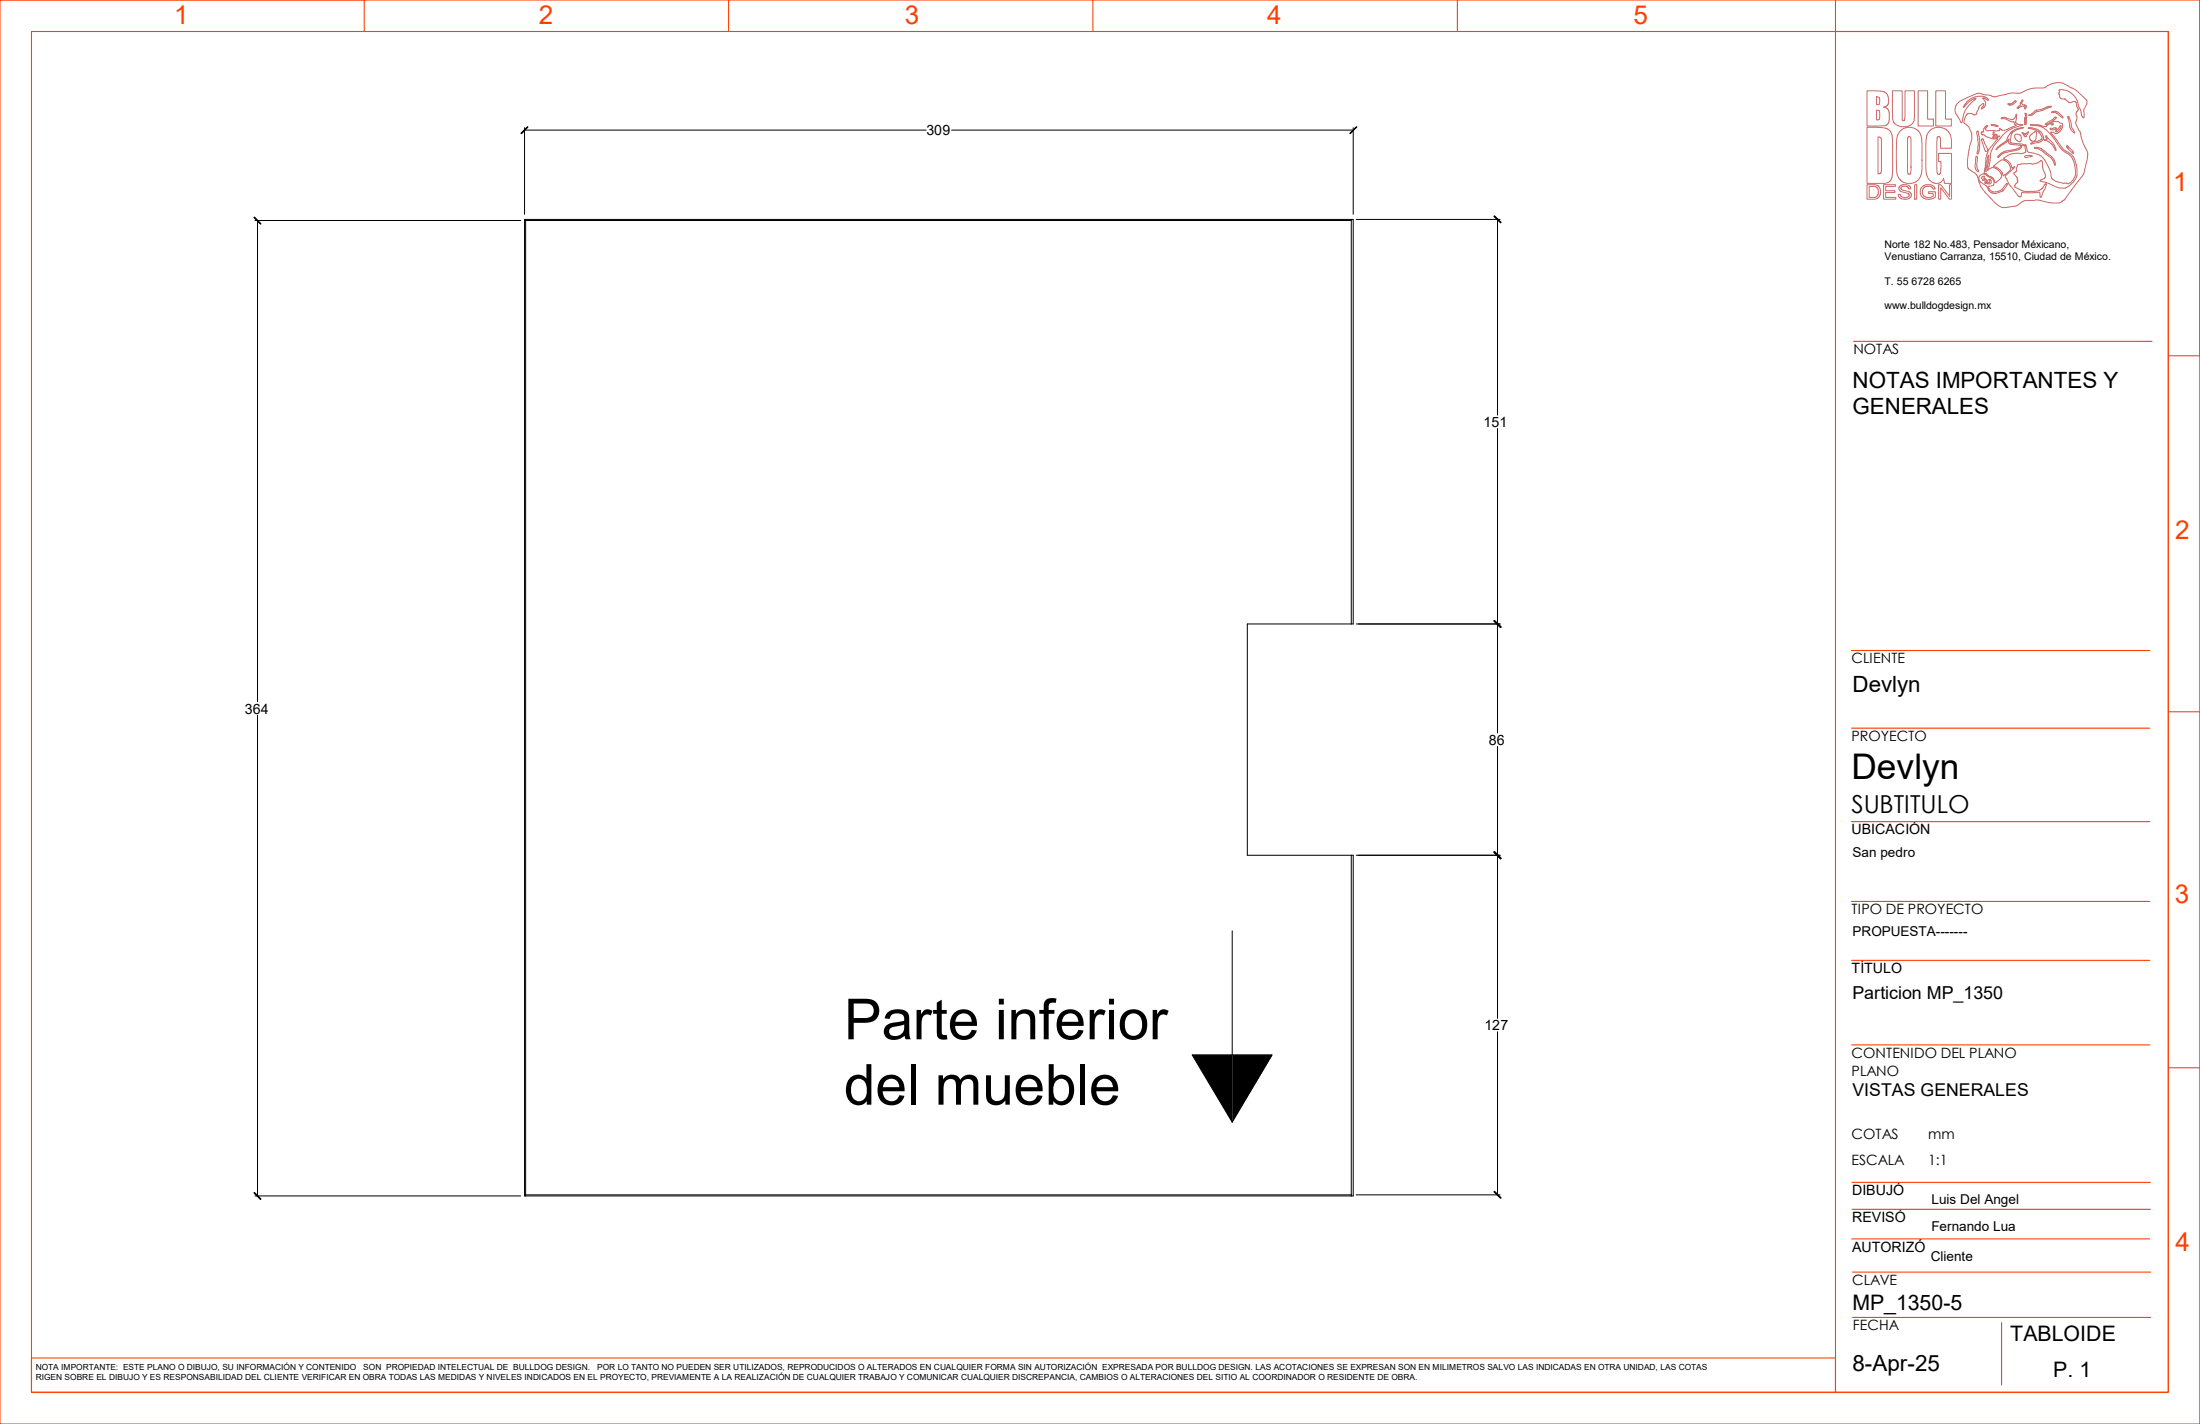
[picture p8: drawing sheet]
<svg xmlns="http://www.w3.org/2000/svg" width="432mm" height="279mm" viewBox="0 0 432 279" stroke-linecap="round" stroke-linejoin="round" font-family="sans-serif">
<path d="M234 207h7.9v13.2zM241.9 207h7.8l-7.8 13.2z" fill="#000"/>
<g fill="#000" stroke="#000" stroke-width=".2">
<path d="M103.5 24.8l.1 .1-1.2 1.3h-.2z" fill-rule="evenodd"/>
<path d="M266.2 24.8l.1 .1-1.3 1.3h-.1z" fill-rule="evenodd"/>
<path d="M49.8 42.7l.2-.1 1.2 1.3-.1 .1z" fill-rule="evenodd"/>
<path d="M293.3 42.3l1.3 1.3-.1 .1-1.3-1.2z" fill-rule="evenodd"/>
<path d="M293.2 121.8h.1l1.3 1.2-.1 .1z" fill-rule="evenodd"/>
<path d="M293.2 121.8h.1l1.3 1.2-.1 .1z" fill-rule="evenodd"/>
<path d="M293.3 167.1l1.3 1.3-.1 .1-1.3-1.3z" fill-rule="evenodd"/>
<path d="M293.3 167.1l1.3 1.3-.1 .1-1.3-1.3z" fill-rule="evenodd"/>
<path d="M49.8 234.1l.2-.1 1.2 1.2-.1 .2z" fill-rule="evenodd"/>
<path d="M293.3 233.7l1.3 1.3-.1 .1-1.3-1.3z" fill-rule="evenodd"/>
</g>
<g fill="none" stroke="#000" stroke-width=".2">
<path d="M103 25.1v16.9M103 25.5h78.8M186.8 25.5h78.8M265.6 25.1v16.9M50 43.3h52.2M50.5 43.3v94.4M103 43.1h162.6v79.3h-20.8v45.4h20.8v66.9h-162.6zM103.2 43.3h162M103.2 43.1v191.6M265.2 43.1v79.3M266.2 43.1h28.2M293.9 43.1v38.3"/>
<path d="M293.9 84.1v59.7M266.2 122.4h28.2M50.5 140.3v94.4M293.9 146.5v53.3M265.2 167.8v66.9M266.2 167.8h28.2M241.9 182.6v24.4M234 207h15.7l-7.8 13.2zM293.9 202.4v32M50 234.7h52.2M103.2 234.4h162M266.2 234.4h28.2"/>
</g>
<g fill="none" stroke="#c66" stroke-width=".2">
<path d="M366.4 17.8l3 .1 .6 .2 .5 .5 .2 .8-.1 1.1-.3 .3-.6 .2 .7 .3 .4 .5v1.8l-.1 .4-.4 .5-.9 .2h-3zM368.3 19h.1a.55 .55 0 0 1 .5 .8v.4a.32 .32 0 0 1-.4 .3h-.2zM371.4 17.8h1.9v5.5a.3 .3 0 0 0 .3 .4 .3 .3 0 0 0 .2-.5l.1-5.4h1.9l-.1 5.8-.2 .5-.6 .5-1.1 .3-.9-.1-.7-.3-.4-.3-.3-.6zM376.5 17.8h1.8v5.6h1.2v1.3h-3zM379.9 17.8h1.9v5.6h1.2v1.3h-3.1zM384.6 19.9l3.6-1.6 1.5 .3 .9 .1 1 .3 2.9-.7h2l1.3-.6 1.2-.4 2.3-.1 .7-.5a4.1 4.1 0 0 1 2.6-.4l2.9 1.4 2 1.9 .1 .7-.6 1.2v1.6l-.4-.5-.2-1-.4-.7-.2-1-.6-1-1.2-1-.4-.2-1-.1a.23 .23 0 0 0-.4 0 .23 .23 0 0 0 .1 .3l-.2 .5 .3 .9 .9 .1 .8 .8 .9-.3 .4 .1 .4 1.2a.46 .46 0 0 1-.2 .7l-.1 .7 .2 .5-.3 1.2 1 1.9a6 6 0 0 0 .8 2.5l.5 1.2 .1 .5-.9 3.8-3.6 4.9-.9 .7h-.5a10.1 10.1 0 0 1-3.7-.5l-2.8 .1-1.9 1.1-1.7 .2h-1l-1-.7-2.2-2.3-.9-1.3-.8-2.2-1.7-1.2v-1.6l.4-2.7 .4-1.3v-1.2l-.6-1.3-.9-.7v-.7l.4-.9 .4-.3h.6l.6 .3 .3-.1 .7-1.6 .6-.5a.21 .21 0 0 1 .3 0 .21 .21 0 0 1-.1 .3l-.4 .7 .6-.4 .2-.5v-.4l-.6-.9h.3l.7 .5 .2-.1v-.2l-1-.5h-1.1l-.9 .2-.9 .6-.6 .6-.4 .8 1.5-1.5 .9-.3-.8 .8a5 5 0 0 0-1.6 2.5l-.3 1.4-.2 .1-1-1.8-.2-.6 .1-.9zM397 19.6v.3l-.2 .4 .2 .2 .5 .2 .2 .2-.1 .2a.19 .19 0 0 1-.2 .2 .19 .19 0 0 1-.1-.3l-.6-.2-.5 .4a.15 .15 0 0 1-.2 .1 .15 .15 0 0 1-.1-.2 .15 .15 0 0 1 .2-.1l.4-.4v-.4zM366.4 25l3.7 .1 .6 .3 .6 .8 .1 .9 .1 1.8-.1 5.3-.2 1.1-.7 .6-.6 .1h-3.5zM366.4 36.2h1.7l.8 .5 .2 .5v.7l-.2 .7-.3 .3-.6 .2h-1.6zM366.9 36.6h1.1l.5 .3 .2 .9-.1 .5-.3 .3-.3 .1h-1.1zM368.3 21.6h.1a.41 .41 0 0 1 .5 .5v1.2l-.3 .2h-.3zM368.6 26.9l.5 .1 .2 .3v6.2l-.1 .4-.4 .2h-.2z"/>
<path d="M369.7 36.2h2.3v.4h-1.9v.8h1.8v.4h-1.8v.9h2v.4h-2.4zM372.9 36.5l.5-.3h.8l.7 .5 .1 .3-.4 .1-.1-.4-.5-.2-.6 .1-.3 .3 .1 .3 1.4 .4 .5 .3v.6l-.3 .4-1 .2-.6-.1-.5-.3-.1-.6h.4l.2 .5 .6 .2 .6-.1 .3-.3v-.3l-.2-.2-1.3-.3-.4-.3-.1-.5zM373 25.7l.5-.5 .6-.1h1.4l.5 .2 .6 .5 .5 1.2v7l-.2 .7-.4 .6-1.1 .6-1.1 .1-.9-.3-.5-.5-.6-1.1-.1-6.4 .2-1.1zM374.5 26.8a.37 .37 0 0 1 .5 .1 .37 .37 0 0 1 .1 .4l-.1 6.7a.3 .3 0 0 1-.4 .2 .3 .3 0 0 1-.2-.4v-6.5zM375.8 36.2h.4v2.9h-.4zM377.1 36.7l1-.5h.8l.5 .2 .4 .6-.4 .1-.2-.4-.5-.2h-.5l-.5 .2-.3 .6-.1 .6 .5 .7 .8 .2 .8-.3v-.5h-.9v-.4h1.4v1.1l-.5 .2-.8 .2-1.2-.3-.5-.8v-.7zM379 25.4l.6-.3 1-.1 .9 .1 .7 .5 .7 1 .1 2.5h-2.1l-.1-1.9a.34 .34 0 0 0-.3-.4 .34 .34 0 0 0-.3 .5v6.6a.37 .37 0 0 0 .5 .3 .37 .37 0 0 0 .2-.5l.1-2h-.5v-1.6h2.5v5.9h-1.3l-.2-1-.6 .8-.5 .2-.8-.1-.8-.5-.5-.7-.3-1.6v-5.7l.2-1zM380.5 36.2h.4l1.8 2.3v-2.3h.3v2.9h-.4l-1.7-2.3v2.3h-.4zM387.8 30.8a.18 .18 0 0 1 .3-.1 .18 .18 0 0 1 0 .3l-.1 1.6 .3 .8a.18 .18 0 0 1 0 .3 .18 .18 0 0 1-.3-.1l-.4-.7zM388 25.7h.3l.1 .8a6.3 6.3 0 0 1 0 3.3l-.1 .2a.16 .16 0 0 1-.1 .2 .16 .16 0 0 1-.2-.2l.3-1.6zM388.5 34.6l.5-.4 .5-.1 1.4 .8 .4 .6 .1 .6-.2 .3-.7 .1a.22 .22 0 0 0-.3 .2 .22 .22 0 0 0 .2 .3l.7 .6h.8l1-.3 .8-1.1a.17 .17 0 0 1 .2-.2 .17 .17 0 0 1 .1 .3l-1 1.2-1.3 .5-.6-.1-.7-.5-.6-1-1.2-.8-.2-.3zM389 34.7l.4-.2 .2 .2a.33 .33 0 0 0-.1 .5l.2-.1 .2 .3a.17 .17 0 0 1 .2 .2 .17 .17 0 0 1-.2 .1 .17 .17 0 0 1-.2-.1l-.6-.3-.2-.3z"/>
<path d="M389 27.2l.3 .1 .3 .9 .6 1.1-.1 .2a.29 .29 0 0 1-.2 .2 .29 .29 0 0 1-.3-.2l-.7-2zM389.6 24.9l.4-.3 .1 .1-.4 .6v.2l.4 .2h2.3l.1-.5 .4 .3 .6 .1 2.2-1-.3-.3a.34 .34 0 0 0-.1-.4 .34 .34 0 0 0-.5 0l-1.1-.6h-.6a.18 .18 0 0 1-.2 .1 .18 .18 0 0 1-.1-.2 .18 .18 0 0 1 .2-.1l.6-.1 1.3 .5 .5-.2 .4-.9v.5l-.2 1 .1 .3 .6 .3 .7-.1v.2l-2 .6-1 .5-.8 .7-1.9 2.2-.6 1.3-.4 3.2a.19 .19 0 0 1-.3 .2 .2 .2 0 0 1 0-.4l.3-1.4 .1-1.1-.2 .1-.1 .6-.4 2.5 1.1-.7h.6l.9 .5 .6 .9-.1 .5-1 1-.2 .1-.3-.8-.3-.3-.7-.3-.6-.5h-.3l.3-1.4 .1-1.5 .4-1.5 1.9-2.4-1 .1-1-.4-.8-.5a.31 .31 0 0 1-.4-.1 .31 .31 0 0 1 .1-.4 .2 .2 0 0 0 .3 0 .2 .2 0 0 0 0-.3zM389.6 35.8l.7 .1a.38 .38 0 0 0 .1-.7h.2l.2 .3-.1 .5-.5 .1-.6-.1zM390.2 29.6h.1M390.8 24.5h.7l.5 .1 .2 .2zM391.2 26.3l.4 .1a.21 .21 0 0 1 .3-.1 .21 .21 0 0 1 0 .4 .21 .21 0 0 1-.3-.1h-.3zM391.2 26.8l1.3-.1-.1 .1-.8 .3h-.4zM391.3 32.6l1.4-1.1 .5-.1 .9 .5 .4 .7 .1 .6-.3 .5-1.2 .8-.3-.9-.8-.7-.8-.2zM392.6 30.2l.7-.4 2.4-.5 1.1-.6-.3 .5-.4 .2-2.7 .6-1.1 .8a.15 .15 0 0 1-.1 .1 .15 .15 0 0 1-.2-.2 .15 .15 0 0 1 .2-.1zM394.1 20.4h.7l.5-.5a.2 .2 0 0 1 .2-.1 .2 .2 0 0 1 .2 .2l-.8 .6h-.6zM394.7 25.9l1-.6 1.5-.3-1.5 .5-.8 .6-.2 .4-.1 1.5 3 .4 .5 1.4 1.9 .5 .6 .3 .7 .7 1 1.8 .3 1.7 .2 .3 1.1 .6 1.1 .3 .7-.1a.73 .73 0 0 0 .9-.3l.5-.7 .3-.7-.2-2-.5-1.3-.6-.6-1.5-1-1.4-2.1-1.8-1.8-.9-.6-1.9-.2-.1-.1h1.5l1.5 .3 1.5-.9 .8-.1 .4 .2a.73 .73 0 0 1 .6 .5 .73 .73 0 0 1-.2 .8l-.3 .6-.4 .3h-.4l-.7-.3-.3 .1 2.5 3.3 1.6 1.1 .6 1a5.9 5.9 0 0 1 .4 3.3l-.7 1.1-.8 .7-.7 .4-1.5-.1-2.2-.9-1.2-.3-.1-.2 .7-.3 .4-.5-.1-.5-.4-.9-.1-1.4a.24 .24 0 0 0-.2-.2 .24 .24 0 0 0-.3 0l-.4 .4-1 .2-.8-.1-1.8 .2a.8 .8 0 0 0-.6 1l-.1 .4-.4 .2 .1 .3 .5 .7v.4l.2 .2-.6 .7a.31 .31 0 0 0-.1 .3 .31 .31 0 0 0 .2 .3l1.3 .7h.4h2.5l1-.5 .6-.9h.3l-1.1 2.6-.2-.1-.1-.9-3.1 .1a.36 .36 0 0 0-.4 .1 .36 .36 0 0 0-.1 .4v.2a.35 .35 0 0 1-.6-.1l-1.7-2.2-.8-1.5 1.9-2-.6 .3-.1-.5-.5-.8-1.1-.6 1.4-.9 1.1-.1h1.1l.7-.2 .1-.1-.1-1.2-3-.3-.2-.3v-.7l-.4 .6-2.1 1.5 .5-.8 1.5-1 .4-.9zM395.5 26.5l.6-.2 .5 .3 .1 1-.1 .2h-.4l-.4-.2-.4-.6z"/>
<path d="M396.8 26l.8 .3 .5-.4-.3 .5a.34 .34 0 0 1-.3 .4 .34 .34 0 0 1-.3-.4zM397.3 26.7l.1 .1zM397.3 26.2h.1M397.4 20.7h.1M397.4 26.8h.1M397.4 21.3h.1M397.4 23.6l.1 .4zM397.4 26.3h.1M397.4 30.6l.7-.1 .8 .1-.9 .2a.32 .32 0 0 1-.4 .1 .32 .32 0 0 1-.2-.3zM397.5 26.3h.1M397.5 24.3v.1zM397.5 23.2l-.1 .4z"/>
<path d="M397.5 24.4h.1M397.5 21.3h.1M397.5 26.8h.1M397.5 23.1h.1M397.5 20.7l.1 .1zM397.5 22.2l.3 .2-.2 2.1-.1-.1-.1-.5zM397.6 26.8h.1M397.6 20.8l.1 .1zM397.6 26.2h.1M398.1 25.1h.7l1.3 .4 .6 .5 .4 .8v.5l-.6 .6-1.6 .3a.16 .16 0 0 1-.2 .1 .16 .16 0 0 1-.1-.2 .16 .16 0 0 1 .1-.1l1.6-.4 .4-.3 .1-.4-.7-1.1zM398.2 22.5l.5-.1 .9-.8 1.2-.2 1.3-.5h.5l-1.8 .8-1 .2-.9 .7h-.7zM398.4 26.6l.9-.7a.26 .26 0 0 1 .3 0 .26 .26 0 0 1 .1 .3l-.1 1-.3 .5h-.5l-.3-.3-.1-.2z"/>
<path d="M399.3 29l.4-.1 .7 .1 2.1 1.6 .7 .8 .2 .9h-.2l-.3-.9-.5-.6-1.5-1.1-.8-.5-.7-.1zM401.4 24.4l1.4-.9 .3-.3a.24 .24 0 0 1 .3-.2 .24 .24 0 0 1 .2 .2l-.7 .6-1.1 .6zM401.5 26.6l1.7 1.8 .3 1.1-.9-1.3-.6-.5-.8-.2 .6-.2-.3-.4zM402.4 25.1h.9a.18 .18 0 0 1 .3 0 .18 .18 0 0 1-.2 .3l-.8 .1-.2-.2zM402.6 24.4l.1-.1a.15 .15 0 0 1 .1-.1 .15 .15 0 0 1 .2 .2 .15 .15 0 0 1-.2 .1zM402.6 22l.3-.2h.7l.9 .6 .4 .7-.1 .1-1.3-1.1zM404.3 24.8l.2-.2v.5l-.8 .8a.2 .2 0 0 1-.2-.2 .2 .2 0 0 1 .2-.2l.4-.4zM405.6 28.6h.2l1.1 1.1 .1 .4-1.3-1.1zM405.9 22.8l.5 1.1 .1 .9 .6 1 .1 .3-1-1.1z"/>
<circle cx="391.3" cy="26" r=".13"/>
</g>
<g fill="none" stroke="#ff3f00" stroke-width=".21">
<path d="M0 0h431.8v279.4h-431.8zM0 0h71.5v6.2M6.2 6.2h419.4v267h-419.4zM143 0v6.2M214.5 0v6.2M286 0v6.2M360.3 6.2h65.3v267h-65.3zM360.3 0v6.2M431.8 0v69.8h-6.2M363.8 67h58.6M363.4 127.6h58.5M425.6 139.7h6.2"/>
<path d="M363.4 142.9h58.5M363.4 161.2h58.5M363.4 176.9h58.5M363.4 188.4h58.5M363.4 205h58.5M425.6 209.5h6.2M363.5 232h58.6M363.5 237.3h58.6M363.4 243.1h58.5M363.6 258.5h58.5M363.6 249.6h58.5M392.9 259.5v12.2"/>
<path d="M6.2 266.4h354.1v6.8h-354.1z"/>
</g>
<g font-size="11.1">
<text x="165.7" y="203.9">Parte inferior</text>
<text x="165.7" y="216.7">del mueble</text>
</g>
<text font-size="6.9" x="363.4" y="152.8">Devlyn</text>
<g font-size="5.1" fill="#ff3f00">
<text x="34.2" y="4.7">1</text>
<text x="105.8" y="4.7">2</text>
<text x="177.6" y="4.7">3</text>
<text x="248.7" y="4.7">4</text>
<text x="320.6" y="4.7">5</text>
<text x="426.5" y="37.5">1</text>
<text x="426.9" y="105.8">2</text>
<text x="426.8" y="177.2">3</text>
<text x="427" y="245.5">4</text>
</g>
<text font-size="4.9" x="363.4" y="159.6">SUBTITULO</text>
<g font-size="4.4">
<text x="363.6" y="76.2">NOTAS IMPORTANTES Y</text>
<text x="363.6" y="81.3">GENERALES</text>
<text x="363.6" y="135.8">Devlyn</text>
<text x="363.6" y="269.1">8-Apr-25</text>
</g>
<g font-size="4.2">
<text x="363.6" y="257">MP_1350-5</text>
<text x="394.5" y="263.2">TABLOIDE</text>
<text x="403" y="270.1">P. 1</text>
</g>
<g font-size="3.5">
<text x="363.6" y="195.9">Particion MP_1350</text>
<text x="363.6" y="215">VISTAS GENERALES</text>
</g>
<g font-size="2.8">
<text x="181.8" y="26.5">309</text>
<text x="363.8" y="69.5">NOTAS</text>
<text x="291.2" y="83.7">151</text>
<text x="363.4" y="130.1">CLIENTE</text>
<text x="48" y="140">364</text>
<text x="292.2" y="146.1">86</text>
<text x="363.4" y="145.4">PROYECTO</text>
<text x="363.4" y="163.7">UBICACIÓN</text>
<text x="363.4" y="179.4">TIPO DE PROYECTO</text>
<text x="363.4" y="190.9">TÍTULO</text>
<text x="291.3" y="202.1">127</text>
<text x="363.4" y="207.5">CONTENIDO DEL PLANO</text>
<text x="363.4" y="211">PLANO</text>
<text x="363.4" y="223.5">COTAS</text>
<text x="378.4" y="223.5">mm</text>
<text x="363.4" y="228.5">ESCALA</text>
<text x="378.4" y="228.5">1:1</text>
<text x="363.5" y="239.8">REVISÓ</text>
<text x="363.5" y="234.5">DIBUJÓ</text>
<text x="363.5" y="245.6">AUTORIZÓ</text>
<text x="363.5" y="252.1">CLAVE</text>
<text x="363.7" y="261">FECHA</text>
</g>
<g font-size="2.7">
<text x="363.6" y="168.1">San pedro</text>
<text x="363.6" y="183.7">PROPUESTA-------</text>
<text x="379.1" y="236.3">Luis Del Angel</text>
<text x="379.1" y="241.6">Fernando Lua</text>
<text x="379" y="247.4">Cliente</text>
</g>
<g font-size="2.1">
<text x="369.9" y="48.7">Norte 182 No.483, Pensador Méxicano,</text>
<text x="369.9" y="51.1">Venustiano Carranza, 15510, Ciudad de México.</text>
<text x="369.9" y="55.9">T. 55 6728 6265</text>
<text x="369.9" y="60.7">www.bulldogdesign.mx</text>
</g>
<g font-size="1.6">
<text x="7" y="268.9">NOTA IMPORTANTE: ESTE PLANO O DIBUJO, SU INFORMACIÓN Y CONTENIDO</text>
<text x="71.3" y="268.9">SON PROPIEDAD INTELECTUAL DE BULLDOG DESIGN.</text>
<text x="117.2" y="268.9">POR LO TANTO NO PUEDEN SER UTILIZADOS, REPRODUCIDOS O ALTERADOS EN CUALQUIER FORMA SIN AUTORIZACIÓN EXPRESADA POR BULLDOG DESIGN. LAS ACOTACIONES SE EXPRESAN SON EN MILIMETROS SALVO LAS INDICADAS EN OTRA UNIDAD, LAS COTAS</text>
<text x="7" y="270.8">RIGEN SOBRE EL DIBUJO Y ES RESPONSABILIDAD DEL CLIENTE VERIFICAR EN OBRA TODAS LAS MEDIDAS Y NIVELES INDICADOS EN EL PROYECTO, PREVIAMENTE A LA REALIZACIÓN DE CUALQUIER TRABAJO Y COMUNICAR CUALQUIER DISCREPANCIA, CAMBIOS O ALTERACIONES DEL SITIO AL COORDINADOR O RESIDENTE DE OBRA.</text>
</g>
</svg>
